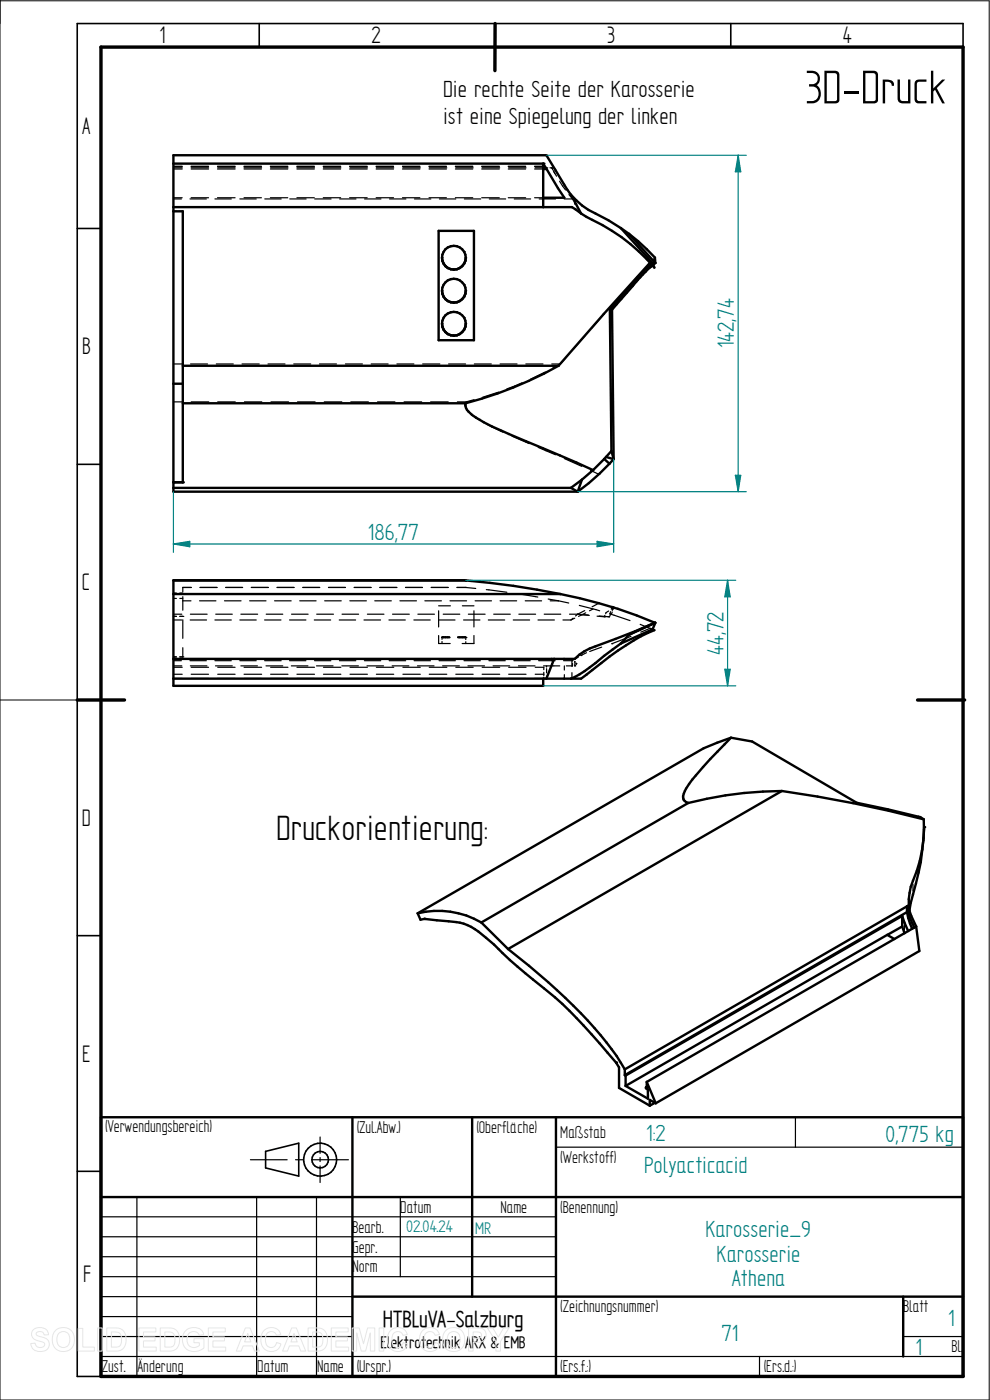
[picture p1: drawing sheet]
<svg xmlns="http://www.w3.org/2000/svg" width="210mm" height="297mm" viewBox="0 0 210 297" stroke-linecap="round" stroke-linejoin="round" font-family="sans-serif">
<path d="M0 0v297h209.8v-296.8h-209.8M0 148.5h16.4" fill="none" stroke="#000" stroke-width=".21"/>
<g fill="none" stroke="#000" stroke-width=".34">
<path d="M55 5v5M105 5v5M155 5v5M204.3 10v-5h-187.9v287h5M16.4 48.5h5M16.4 98.5h5M16.4 148.5h5M16.4 198.5h5M16.4 248.5h5M56.3 244.3l7.1-1.8v7l-7.1-1.7z"/>
<circle cx="67.9" cy="246" r="3.5"/>
<circle cx="67.9" cy="246" r="1.76"/>
</g>
<path d="M21.4 10h182.9v282h-182.9zM105 5v10M16.4 148.5h10M194.6 148.5h10" fill="none" stroke="#000" stroke-width=".72"/>
<g fill="none" stroke="#000" stroke-width=".51">
<path d="M36.8 34.7h78.4M115.2 34.7v9.2M115.2 35.3h.2M115.2 35.9h.8l3.7 6.1h-4.5M115.2 34.7l.6 .9h-.4M115.2 35.3h.2v.6M36.8 44.8h2v57.5h-2M36.8 43.9h84.5l2 1.4M93 49h7.5v23.2h-7.5zM94.1 55.9a2.51 2.51 0 0 1 2.2-3.7 2.51 2.51 0 0 1 2.2 3.7M94.1 55.9l.9 1M95 56.9a2.55 2.55 0 0 0 2.5 0"/>
<path d="M98.5 55.9l-1 1M121.1 41.3l-5.2-8.4h-79.1v71.4h85.8M121.1 41.3a14.4 14.4 0 0 0 5.2 4l2.8 1.4 2.6 1.7M121.1 41.3l2.2 4M123.3 45.3l1.1 .7a40.4 40.4 0 0 1 14.4 10.8l-.4-1M131.7 48.4l1.7 1.2M131.7 48.4l6.7 7.4M133.4 49.6l5.6 6.2M133.4 49.6l2 1.6 3.5 3.5 .1 1.1M137.9 55.8l-9.8 10.8-9.6 11M138.1 56l-2.8 2.8-5.9 6.9M138.4 56.3l-3.1 3.1-5.5 6.3"/>
<path d="M138.4 55.8h.6M139 55.8l-.4 .4M38.8 77.6h79.7M94.5 63.5a2.53 2.53 0 0 1 0-3.6 2.53 2.53 0 0 1 3.6 0 2.53 2.53 0 0 1-.1 3.6M94.5 63.5l1.1 .6M95.6 64.1l.7 .1 .6-.1M96.9 64.1l-.6 .1M98 63.5l-1.1 .6M98 63.5l-.5 .4M118.5 77.6a83 83 0 0 1-19.7 8M129.4 65.7h.4M129.4 65.7l.3 30"/>
<path d="M129.8 65.7l.4 31.7M36.8 81.4h2M38.8 85.6h60M98.8 85.6a2.41 2.41 0 0 0 1.3 2.4 55.4 55.4 0 0 0 11.4 5.6l14.3 6.1M128.2 97.4l1.1 1M128.2 97.4l-2.3 2.3-2.5 2.1M128.6 96.9l1.6 .5M129.3 98.4l-4.4 4.1-2.3 1.8M129.7 95.7l-1.5 1.7M129.7 95.7l.5 1.7M130.2 97.4l-.9 1M36.8 103.5h84.3"/>
<path d="M121.1 103.5l1.5 .8M123.4 101.8l-.8 2.5M123.4 101.8l-2.3 1.7M36.8 126h82.1M36.8 123.1h62M117.6 139.8l-1.7 4.2M118.9 126a170.3 170.3 0 0 0-20-2.9h-62.1v22.4h78.4v-1.5M118.9 126a103.4 103.4 0 0 1 20 6.1M129.8 128.8l.4 .1M131.7 136.5l-6.6 5.1a17.1 17.1 0 0 1-4 2.4M133.4 134.7l-1.7 1.8M138.4 133.5l.4 .2a55.5 55.5 0 0 0-13.2 8.5l-2.3 1.8h-86.5"/>
<path d="M138.4 133.5l-6.7 3M138.9 132.1l-4.1 1.8-8.5 3.2a10.4 10.4 0 0 0-4.4 2.7h-85.1M138.9 132.1l-5.5 2.6M138.9 132.1h.1M139 132.1l-.6 1.4M139 132.1l-5.6 2.6M155.1 156.5l-5.8 2.2-60.7 35.1M155.1 156.5a76.5 76.5 0 0 0-9.6 10.8l-.2 .5a1.59 1.59 0 0 0 .3 2.4l.4 .1M155.1 156.5l4.5 .8 22.1 13 13.5 3.1 .8 .4M146 170.3l-43.9 25.4M165.9 167.8l-58.1 33.5M165.9 167.8a81 81 0 0 0-19.9 2.5"/>
<path d="M165.9 167.8a275.6 275.6 0 0 1 30.1 6M196 173.8a30.3 30.3 0 0 1-2.8 14.3l-.4 2.7v1.3M196 175.5a56.3 56.3 0 0 1-2.8 16l-.3 1.7M88.6 193.8a18.2 18.2 0 0 1 13.5 1.9M88.6 193.8l.6 1.3 .8-.2 2.7 .3a19.5 19.5 0 0 1 6.4 1.1 14.9 14.9 0 0 1 4 2.7l5.1 4.7 3.2 2.8a95.2 95.2 0 0 1 17.5 16.8l1.8 2.1 .6 1v4.4l6.5 3.8M102.1 195.7l5.7 5.6M189.7 199.2l-1.5-.9-55.5 32.1M191.4 194.3l-58.7 33.9M191.4 194.3l1.3 3.2M191.4 194.3v2.3M191.4 196.6l.5 1.4M191.4 196.6l-3.1 1.7"/>
<path d="M192.4 192.3l-59.9 34.6M192.4 193.5l-59.9 34.6M192.4 192.3a14.2 14.2 0 0 0 1.6 4.5M192.4 193.5l.3 1.2 .8 2.4M192.4 192.3v1.2M192.8 192.1l-.4 .2M192.8 192.1l.1 1.1M192.9 193.2l1.5 3.4M194 196.8l-56.8 32.7M194.4 196.6l.6 5.2-55.9 32.3M194.4 196.6l-.4 .2M107.8 201.3a114.7 114.7 0 0 1 22 21.3l2.7 4.3"/>
<path d="M21.4 237h182.9v55h-182.9zM74.8 237v55M100.2 237v38.1M117.9 237v55M132.5 228.1l.2 .1M132.5 226.9v1.2M132.7 228.2v2.2M132.7 230.4l4.8 2.7-.1-2-.4-.2v-.2M137.2 229.5l1.9 4.6M137.2 229.5v1.3l-.2-.1M137.2 230.6l-.2 .1M138.9 234l-1.1 .6"/>
<path d="M139.1 234.1l-1.3-.8v1.3M21.4 254h182.9M74.8 275.1h129.5M191.6 275.1v12.7"/>
<circle cx="96.3" cy="68.7" r="2.51"/>
</g>
<g fill="none" stroke="#000" stroke-width=".25">
<path d="M36.8 35.6h1.9M36.8 35.3h1.9M36.8 35.9h1.9M40.6 35.6h3.6M40.6 35.3h3.6M40.6 35.9h3.6M46.1 35.3h3.8M46.1 35.9h3.8M46.2 35.6h3.7M51.8 35.6h3.7M51.8 35.3h3.7M51.8 35.9h3.7"/>
<path d="M57.4 35.3h3.6M57.4 35.9h3.6M57.4 35.6h3.7M63 35.6h3.7M63 35.3h3.7M63 35.9h3.7M68.6 35.3h3.7M68.6 35.9h3.7M68.6 35.6h3.7M74.2 35.3h3.7M74.2 35.9h3.7M74.3 35.6h3.6"/>
<path d="M79.8 35.3h3.7M79.8 35.9h3.7M79.8 35.6h3.7M85.4 35.3h3.7M85.4 35.9h3.7M85.5 35.6h3.7M91 35.3h3.7M91 35.9h3.7M91.1 35.6h3.7M96.6 35.3h3.7M96.6 35.9h3.7M96.7 35.6h3.7"/>
<path d="M102.2 35.3h3.7M102.2 35.9h3.7M102.3 35.6h3.7M107.8 35.3h3.7M107.8 35.9h3.7M107.9 35.6h3.7M113.4 35.3h1.8M113.4 35.9h1.8M113.5 35.6h1.9M115.3 34.7h.1M115.8 35.6h.4M116.7 35.6h.5"/>
<path d="M117.2 35.9l-.1-.3 .2 .4M117.3 36.2l.8 1.2M117.4 35.6h.2M117.5 36.4l.2 .4M118.7 38.4l1.3 1.9M36.8 42.2h1.7M36.8 44.8h.6M36.8 42h1.9M38.1 44.8h.7M40.3 42.2h3.5M40.6 42h3.6M45.6 42.2h3.5"/>
<path d="M46.1 42h3.8M50.9 42.2h3.5M51.8 42h3.7M56.2 42.2h3.4M57.4 42h3.6M61.5 42.2h3.4M63 42h3.7M66.8 42.2h3.4M68.6 42h3.7M72.1 42.2h3.4M74.2 42h3.7M77.3 42.2h3.5"/>
<path d="M79.8 42h3.7M82.6 42.2h3.5M85.4 42h3.7M87.9 42.2h3.5M91 42h3.7M93.2 42.2h3.5M93.8 54.7h.1M94.1 53.4l-.3 1.3M95 52.5a2.62 2.62 0 0 1 2.5 0M95 59.5a2.47 2.47 0 0 1 2.5 0M96.6 42h3.7M98.5 53.4h.1"/>
<path d="M98.5 53.4l.3 1.3M98.5 42.2h3.5M98.8 54.7h.1M102.2 42h3.7M103.8 42.2h3.5M107.8 42h3.7M109.1 42.2h3.5M113.4 42h1.8M114.4 42.2h3.5M119.7 42.2h1.9M120.7 41.3l.8 .9M121.8 42.2h.1"/>
<path d="M121.9 42.8h.1M121.9 42.9v-.1l.2 .1M121.9 43.1l.1 .2M122.2 43.1l.1 .2M136.2 57.7l-2.7 2.9M138.2 56h-.1M138.4 55.8h-.1M138.6 56.2l-.2 .1M138.9 54.7l-1.3 1.5M36.8 77.2h1.8M40.4 77.2h3.6M45.9 77.2h3.6"/>
<path d="M51.4 77.2h3.6M56.9 77.2h3.6M62.3 77.2h3.6M67.8 77.2h3.6M73.3 77.2h3.6M78.7 77.2h3.6M84.2 77.2h3.6M89.7 77.2h3.6M93.8 68.7h.1M93.8 61.7h.1M94.1 67.4l-.3 1.3M94.1 60.4l-.3 1.3"/>
<path d="M95 66.5a2.47 2.47 0 0 1 2.5 0M95.2 77.2h3.6M98.5 67.4h.1M98.5 60.4h.1M98.5 67.4l.3 1.3M98.5 60.4l.3 1.3M98.8 68.7h.1M98.8 61.7h.1M100.6 77.2h3.6M106.1 77.2h3.6M111.5 77.2h3.7M115.7 78.9l-3.2 1.6"/>
<path d="M117.1 77.2h1.8M118.9 77.2l-1.6 .8M120.2 75.7l-1.3 1.5M124.2 71.2l-2.7 3M128.1 66.6l-2.6 3M132.2 62.1l-2.7 3M36.8 85.3h1.8M40.6 85.3h3.7M46.2 85.3h3.7M51.9 85.3h3.6M57.5 85.3h3.7M63.1 85.3h3.7"/>
<path d="M68.8 85.3h3.7M74.4 85.3h3.7M80.1 85.3h3.7M85.7 85.3h3.8M91.4 85.3h3.7M97 85.3h1.9M98.8 86.1l.2 .7M98.9 85.3l-.1 .3M99.2 87.1l.2 .3M99.8 87.7l1.6 1.2M100.6 84.8l-1.7 .5M103.2 90l3.5 1.7"/>
<path d="M105.8 83.2l-3.4 1.1M108.6 92.5l3.7 1.6M110.8 81.2l-3.3 1.3M114.2 94.9l3.7 1.6M119.7 97.3l3.7 1.6M125.3 99.8l1.7 .8M36.8 139.4h.1M36.8 130.8h.1M36.8 130.3h1.8M36.8 131.5h1.7M36.8 130.8h.6M36.8 127h.6"/>
<path d="M36.8 139.4h.6M36.8 125.8h.6M38.1 130.8h.7M38.1 127h.7M38.1 139.4h.7M38.1 125.8h.7M38.8 139.4h.1M38.8 130.8h.1M38.8 127.5h1.7M38.8 126.6v2.9M38.8 131.5v3.9M38.8 137.4v2"/>
<path d="M40.3 131.5h3.5M40.4 130.3h3.5M40.6 124.6h-1.8v1M42.3 127.5h3.5M42.4 124.6h3.7M45.6 131.5h3.5M45.8 130.3h3.5M47.6 127.5h3.5M47.9 124.6h3.6M50.9 131.5h3.5M51.1 130.3h3.6M53 127.5h3.4"/>
<path d="M53.3 124.6h3.6M56.1 131.5h3.5M56.5 130.3h3.5M58.3 127.5h3.5M58.8 124.6h3.6M61.4 131.5h3.5M61.8 130.3h3.6M63.6 127.5h3.5M64.2 124.6h3.6M66.7 131.5h3.4M67.2 130.3h3.5M68.9 127.5h3.5"/>
<path d="M69.7 124.6h3.6M72 131.5h3.4M72.6 130.3h3.5M74.2 127.5h3.5M75.1 124.6h3.6M77.2 131.5h3.5M77.9 130.3h3.5M79.5 127.5h3.5M80.6 124.6h3.6M82.5 131.5h3.5M83.3 130.3h3.5M84.8 127.5h3.5"/>
<path d="M86 124.6h3.6M87.8 131.5h3.5M88.6 130.3h3.6M90.1 127.5h3.5M91.5 124.6h3.6M93 131.5h3.5M93 129.6v3.4M93 134.8v1.7h2.5M93 128.5h2.5M93.8 135.2h.1M93.8 135.2h1.6M93.8 135.3v.3"/>
<path d="M93.8 136.1v.4M93.9 135.3h1.5M94 130.3h3.5M95.4 135.1l-1.5 .1M95.5 127.5h3.5M96.9 124.6h1.9M97.1 135.1l1.6 .1M97.1 135.2h1.7M97.2 135.2h1.6M98.1 128.5h2.4M98.3 131.5h3.5M98.7 135.3h-1.5"/>
<path d="M98.8 124.6h.1M98.8 124.6l2.1 .2M98.8 135.2h.1M98.8 135.3v.4M98.8 136.1v.4M99.4 130.3h3.5M100.5 134.8v1.7h-2.5M100.5 129.6v3.4M100.8 127.5h3.5M103.2 125.1l4.3 .5M103.6 131.5h3.5M104.7 130.3h3.5"/>
<path d="M106.1 127.5h3.5M108.9 131.5h3.5M109.8 125.9l4.3 .8M110.1 130.3h3.5M111.4 127.5h3.5M114.1 131.5h3.5M115.4 130.3h3.6M116.3 127.1l2.2 .4M116.7 127.5h1.8M117.1 139.8v.4M118.5 127.5l2.1 .4M119.4 131.5h1.7"/>
<path d="M120.8 130.3h1.8M121.5 139.8v.4M121.6 131.1l-.5 .4M121.9 131.1l-.8 .4M122.6 130.3l-.5 .4M122.6 130.3h.2M122.6 130.3l2.2 .2M122.7 139.4l-.8 .5M122.9 128.4l4.3 1.2M123.1 130.4h.3M123.2 139.1h.1M123.4 130.4l-.7 .4"/>
<path d="M123.4 130.4l1.6 .2M124 129.5l-1.4 .8M124.2 130l-.8 .4M124.4 138.5l-1.2 .6M125.8 129.2l-.7 .4M126.7 130.7l1.5 .2M127 128l-1.4 .7M127.1 130.7l2.2 .2M127.6 137.3l-2.5 .9M128.2 130.9h.3M128.3 130.6l-.1 .3M128.9 130.9h.4"/>
<path d="M129.1 129.6l-.5 .4-.1 .2M129.4 130.3l4.2 1.4M129.5 129.8v.4M129.6 130.2l-.3 .7M129.8 136.6h.1M129.8 128.8l-.1 .4M129.9 129.8l-.2 .5h-.1M130.2 128.9l-.5 .3M130.2 128.9l-.2 .4M130.2 128.9l-.3 .6M133.9 135l-4.1 1.6M135.8 132.5l2.1 .8"/>
<path d="M137.9 133.3h.1M137.9 133.3l-2 .8M138 133.3l.2 .1M138.3 133.5h.1M36.8 141.3h1.8M36.8 143h1.9M36.8 141.6h1.9M36.8 140.2h1.7M36.8 143.9h1.9M40.3 140.2h3.5M40.4 141.3h3.5M40.6 143h3.6"/>
<path d="M40.6 141.6h3.6M40.6 143.9h3.6M45.6 140.2h3.5M45.7 141.3h3.6M46.1 143.9h3.8M46.2 143h3.7M46.2 141.6h3.7M50.9 140.2h3.5M51.1 141.3h3.5M51.8 143h3.7M51.8 141.6h3.7M51.8 143.9h3.7"/>
<path d="M56.1 140.2h3.5M56.4 141.3h3.6M57.4 143.9h3.6M57.4 143h3.7M57.4 141.6h3.7M61.4 140.2h3.5M61.8 141.3h3.5M63 143h3.7M63 141.6h3.7M63 143.9h3.7M66.7 140.2h3.5M67.1 141.3h3.6"/>
<path d="M68.6 143.9h3.7M68.6 143h3.7M68.6 141.6h3.7M72 140.2h3.5M72.5 141.3h3.5M74.2 143.9h3.7M74.3 143h3.6M74.3 141.6h3.6M77.3 140.2h3.5M77.9 141.3h3.5M79.8 143.9h3.7M79.8 143h3.7"/>
<path d="M79.8 141.6h3.7M82.5 140.2h3.6M83.2 141.3h3.5M85.4 143.9h3.7M85.5 143h3.7M85.5 141.6h3.7M87.8 140.2h3.5M88.6 141.3h3.5M91 143.9h3.7M91.1 143h3.7M91.1 141.6h3.7M93.1 140.2h3.5"/>
<path d="M93.9 141.3h3.6M96.6 143.9h3.7M96.7 143h3.7M96.7 141.6h3.7M98.4 140.2h3.5M99.3 141.3h3.5M102.2 143.9h3.7M102.3 143h3.7M102.3 141.6h3.7M103.7 140.2h3.5M104.6 141.3h3.5M107.8 143.9h3.7"/>
<path d="M107.9 143h3.7M107.9 141.6h3.7M109 140.2h3.5M110 141.3h3.5M113.4 143.9h2M113.5 143h1.9M113.5 141.6h1.9v.5M114.3 140.2h3.5M115.2 144h.1M115.3 143.9h.1M115.3 141.3h1.9M115.4 143.9h.1"/>
<path d="M115.4 142.6v.7M115.4 143.7v.2M115.6 143.9h.2M115.8 143.9h.1M116 141.3v.2M116 141.9v.8M116 143.4v.6M117.1 140.8v.5M117.4 141.3h1.3M119.5 140.2h1.8M119.7 141.3v.9M119.7 143.1v.9"/>
<path d="M121.3 140.2v1.2M121.3 142.7v1.3M121.5 140.8v.5h-1.4M121.6 140l-.3 .2M121.9 141.3h.1M121.9 140.8h.1M121.9 141v.3M122 140.5l-.1-.2v.3M122.1 141.1l-.1 .2M122.2 140.7l.1 .1M122.3 140.8h.1M122.3 140.8l-.1 .2"/>
<path d="M191.9 196.3v1.1M193.6 196.7v.3M193.7 196.7h.1M193.7 187.6v1.4M168.7 237v6.4M21.4 258.1h96.5M29 254v38M53.1 246h7.8M54.4 254v38M62.7 246h1.7M66.2 246h7.7M67.1 254v38"/>
<path d="M67.9 241.2v3.5M67.9 245.6v.8M67.9 247.4v3.5M84.9 254v16.8M117.9 243.4h86.4M21.4 270.8h96.5M21.4 266.6h96.5M21.4 262.4h96.5M21.4 275.1h53.4M21.4 279.3h53.4M21.4 287.8h182.9M21.4 283.5h53.4"/>
<path d="M161.1 287.8v4.2M191.6 283.5h12.7"/>
</g>
<g fill="#000">
<circle cx="115.3" cy="34.7" r=".25"/>
<circle cx="36.8" cy="102.3" r=".25"/>
<circle cx="38.8" cy="102.3" r=".25"/>
<circle cx="196" cy="175.5" r=".25"/>
<circle cx="90" cy="194.9" r=".25"/>
<circle cx="130.7" cy="225.4" r=".25"/>
</g>
<path d="M115.9 32.9h42.4M156.6 32.9l.5 3.5h-1.1zM122.6 104.3h35.7" fill="none" stroke="#008080" stroke-width=".25"/>
<path d="M156.6 32.9l.5 3.5h-1.1z" fill="#008080"/>
<path d="M156 100.8h1.1l-.5 3.5z" fill="none" stroke="#008080" stroke-width=".25"/>
<path d="M156 100.8h1.1l-.5 3.5z" fill="#008080"/>
<path d="M156.6 32.9v71.4M98.8 123.1h57.3M154.3 123.1l.6 3.5h-1.1zM115.2 145.5h40.9" fill="none" stroke="#008080" stroke-width=".25"/>
<path d="M154.3 123.1l.6 3.5h-1.1z" fill="#008080"/>
<path d="M153.8 142h1.1l-.6 3.5z" fill="none" stroke="#008080" stroke-width=".25"/>
<path d="M153.8 142h1.1l-.6 3.5z" fill="#008080"/>
<path d="M130.2 97.4v19.8M36.8 104.3v12.9M36.8 115.4l3.5-.5v1.1zM154.3 123.1v22.4" fill="none" stroke="#008080" stroke-width=".25"/>
<path d="M36.8 115.4l3.5-.5v1.1z" fill="#008080"/>
<path d="M126.7 114.9l3.5 .5-3.5 .6z" fill="none" stroke="#008080" stroke-width=".25"/>
<path d="M126.7 114.9l3.5 .5-3.5 .6z" fill="#008080"/>
<path d="M36.8 115.4h93.4" fill="none" stroke="#008080" stroke-width=".25"/>
<g fill="none" stroke="#e6e6e6" stroke-width=".21">
<path d="M7.1 282.1a2.02 2.02 0 0 1 3.1 .7l.1 .4h-.9a.9 .9 0 0 0-.8-.7 .9 .9 0 0 0-.9 .5l.1 .3 .5 .2a2.15 2.15 0 0 1 2.1 1.4 1.72 1.72 0 0 1-2.3 1.8l-.7-.2-.7-.7-.2-.8 1-.1a1.06 1.06 0 0 0 .9 1 1.06 1.06 0 0 0 1.1-.7 1.66 1.66 0 0 0-1.6-.8 1.37 1.37 0 0 1-.8-2.3zM11.8 282.3a2.46 2.46 0 0 1 3.1-.2 2.46 2.46 0 0 1 .8 3 2.4 2.4 0 0 1-3.1 1.5 2.4 2.4 0 0 1-1.5-3.1l.2-.5zM12.4 282.9a1.39 1.39 0 0 1 1.7-.3 1.39 1.39 0 0 1 .7 1.6 1.41 1.41 0 0 1-1.4 1.7 1.41 1.41 0 0 1-1.3-1.7l.1-.8zM16.6 281.8h1v4h2.4v.8h-3.4zM20.7 281.7h1v4.9h-1zM22.6 281.7h1.9a2.2 2.2 0 0 1 2.2 2.8 2.02 2.02 0 0 1-2.2 2.1h-1.9zM23.6 282.6a1.8 1.8 0 0 1 2 .5 2.09 2.09 0 0 1-.4 2.6l-1.6 .1zM29.5 281.7h3.6v.9h-2.7v1h2.5v.9h-2.5v1.3h2.7v.8h-3.6zM34 281.7h1.8a2.2 2.2 0 0 1 2.3 2.8 2.02 2.02 0 0 1-2.2 2.1h-1.9zM35 282.6a1.8 1.8 0 0 1 1.9 .5 2.09 2.09 0 0 1-.4 2.6l-1.5 .1zM39.4 282.3a2.33 2.33 0 0 1 3.8 .8l-1 .2a1.37 1.37 0 0 0-1.6-.7 1.37 1.37 0 0 0-.9 1.5 1.56 1.56 0 0 0 .8 1.6 1.56 1.56 0 0 0 1.8-.2v-.6h-1.2v-.9h2.2v2a2.65 2.65 0 0 1-3.1 .5 2.65 2.65 0 0 1-1.5-2.7l.3-1zM44.2 281.7h3.6v.9h-2.6v1h2.4v.9h-2.4v1.3h2.7v.8h-3.7z"/>
<path d="M52 281.7h1.1l1.9 4.9h-1l-.4-1.1h-2l-.4 1.1h-1.1zM52.6 282.9l.6 1.8h-1.3zM56 282.3a2.12 2.12 0 0 1 3.6 .8l-1 .2a1.24 1.24 0 0 0-1.6-.7 1.24 1.24 0 0 0-.7 1.6 1.28 1.28 0 0 0 .4 1.4 1.28 1.28 0 0 0 1.6 0l.4-.8 .9 .3a2.19 2.19 0 0 1-2.5 1.6 2.19 2.19 0 0 1-1.8-2.5l.1-.9zM61.9 281.7h1l2 4.9h-1.1l-.4-1.1h-2l-.4 1.1h-1.1zM62.4 282.9l.7 1.8h-1.4zM65.4 281.7h1.8a2.2 2.2 0 0 1 2.3 2.8 2.02 2.02 0 0 1-2.3 2.1h-1.8zM66.3 282.6a1.8 1.8 0 0 1 2 .5 2.09 2.09 0 0 1-.4 2.6l-1.6 .1zM70.3 281.7h3.6v.9h-2.7v1h2.5v.9h-2.5v1.3h2.8v.8h-3.7zM74.7 281.7h1.5l.9 3.4 .9-3.4h1.5v4.9h-.9l-.1-3.8-.9 3.8h-1l-.9-3.8-.1 3.8h-.9zM80.4 281.7h1v4.9h-1zM82.8 282.3a2.12 2.12 0 0 1 3.6 .8l-.9 .2a1.24 1.24 0 0 0-1.6-.7 1.24 1.24 0 0 0-.8 1.6 1.28 1.28 0 0 0 .5 1.4 1.28 1.28 0 0 0 1.5 0l.4-.8 .9 .3a2.19 2.19 0 0 1-2.5 1.6 2.19 2.19 0 0 1-1.7-2.5l.1-.9zM89.6 282.3a2.12 2.12 0 0 1 3.6 .8l-.9 .2a1.24 1.24 0 0 0-1.6-.7 1.24 1.24 0 0 0-.7 1.6 1.28 1.28 0 0 0 .4 1.4 1.28 1.28 0 0 0 1.5 0l.4-.8 1 .3a2.19 2.19 0 0 1-2.6 1.6 2.19 2.19 0 0 1-1.7-2.5l.1-.9z"/>
<path d="M94.6 282.3a2.46 2.46 0 0 1 3.1-.2 2.46 2.46 0 0 1 .8 3 2.4 2.4 0 0 1-3.1 1.5 2.4 2.4 0 0 1-1.4-3.1l.1-.5zM95.2 282.9a1.39 1.39 0 0 1 1.7-.3 1.39 1.39 0 0 1 .7 1.6 1.41 1.41 0 0 1-1.3 1.7 1.41 1.41 0 0 1-1.4-1.7l.1-.8zM99.4 281.7h1.6a1.61 1.61 0 0 1 2.1 1.5 1.62 1.62 0 0 1-2.1 1.6h-.6v1.8h-1zM100.4 282.6a1.62 1.62 0 0 1 1.7 .3 .7 .7 0 0 1-.1 .8 .7 .7 0 0 1-.7 .2h-.9zM103.4 281.7h1.1l1.2 2 1.1-2h1.2l-1.8 2.9v2h-1v-2z"/>
</g>
<text font-size="11.3" x="170.8" y="21.9">3D-Druck</text>
<text font-size="8.4" x="58.6" y="178.1">Druckorientierung:</text>
<g font-size="5.7">
<text x="33.8" y="9.2">1</text>
<text x="78.8" y="9.2">2</text>
<text x="128.8" y="9.2">3</text>
<text x="178.8" y="9.2">4</text>
<text x="17.4" y="28.4">A</text>
<text x="17.4" y="75.2">B</text>
<text x="17.4" y="125.2">C</text>
<text x="17.4" y="175.2">D</text>
<text x="17.4" y="225.2">E</text>
<text x="17.6" y="271.9">F</text>
</g>
<g font-size="5.6">
<text x="94" y="20.7">Die rechte Seite der Karosserie</text>
<text x="94" y="26.4">ist eine Spiegelung der linken</text>
</g>
<g font-size="5.6" fill="#008080">
<text x="155.7" y="73.9" transform="rotate(-90 155.7 73.9)">142,74</text>
<text x="78" y="114.6">186,77</text>
<text x="153.5" y="138.9" transform="rotate(-90 153.5 138.9)">44,72</text>
<text x="137.1" y="242">1:2</text>
<text x="187.9" y="242.2">0,775 kg</text>
<text x="136.7" y="248.8">Polyacticacid</text>
<text x="149.6" y="262.4">Karosserie_9</text>
<text x="152" y="267.6">Karosserie</text>
<text x="155.3" y="272.9">Athena</text>
<text x="201.2" y="281.3">1</text>
<text x="153" y="284.6">71</text>
<text x="194.2" y="287.4">1</text>
</g>
<text font-size="5.5" x="81.2" y="281.5">HTBLuVA-Salzburg</text>
<g font-size="4.1">
<text x="22.3" y="240.2">(Verwendungsbereich)</text>
<text x="75.7" y="240.4">(Zul.Abw.)</text>
<text x="101.1" y="240.4">(Oberfläche)</text>
<text x="118.8" y="241.4">Maßstab</text>
<text x="118.8" y="246.7">(Werkstoff)</text>
<text x="84.9" y="257.3">Datum</text>
<text x="106.2" y="257.3">Name</text>
<text x="118.8" y="257.3">(Benennung)</text>
<text x="74.8" y="261.5">Bearb.</text>
<text x="74.8" y="265.7">Gepr.</text>
<text x="74.8" y="270">Norm</text>
<text x="118.8" y="278.4">(Zeichnungsnummer)</text>
<text x="191.6" y="278.4">Blatt</text>
<text x="201.8" y="286.9">Bl.</text>
<text x="21.6" y="291.1">Zust.</text>
<text x="29.2" y="291.1">Änderung</text>
<text x="54.6" y="291.1">Datum</text>
<text x="67.3" y="291.1">Name</text>
<text x="75.7" y="291.1">(Urspr.)</text>
<text x="118.8" y="291.1">(Ers.f.:)</text>
<text x="162" y="291.1">(Ers.d.:)</text>
</g>
<g font-size="4" fill="#008080">
<text x="86.2" y="261.5">02.04.24</text>
<text x="100.8" y="261.7">MR</text>
</g>
<text font-size="4" x="80.7" y="286">Elektrotechnik ARX &amp; EMB</text>
</svg>
